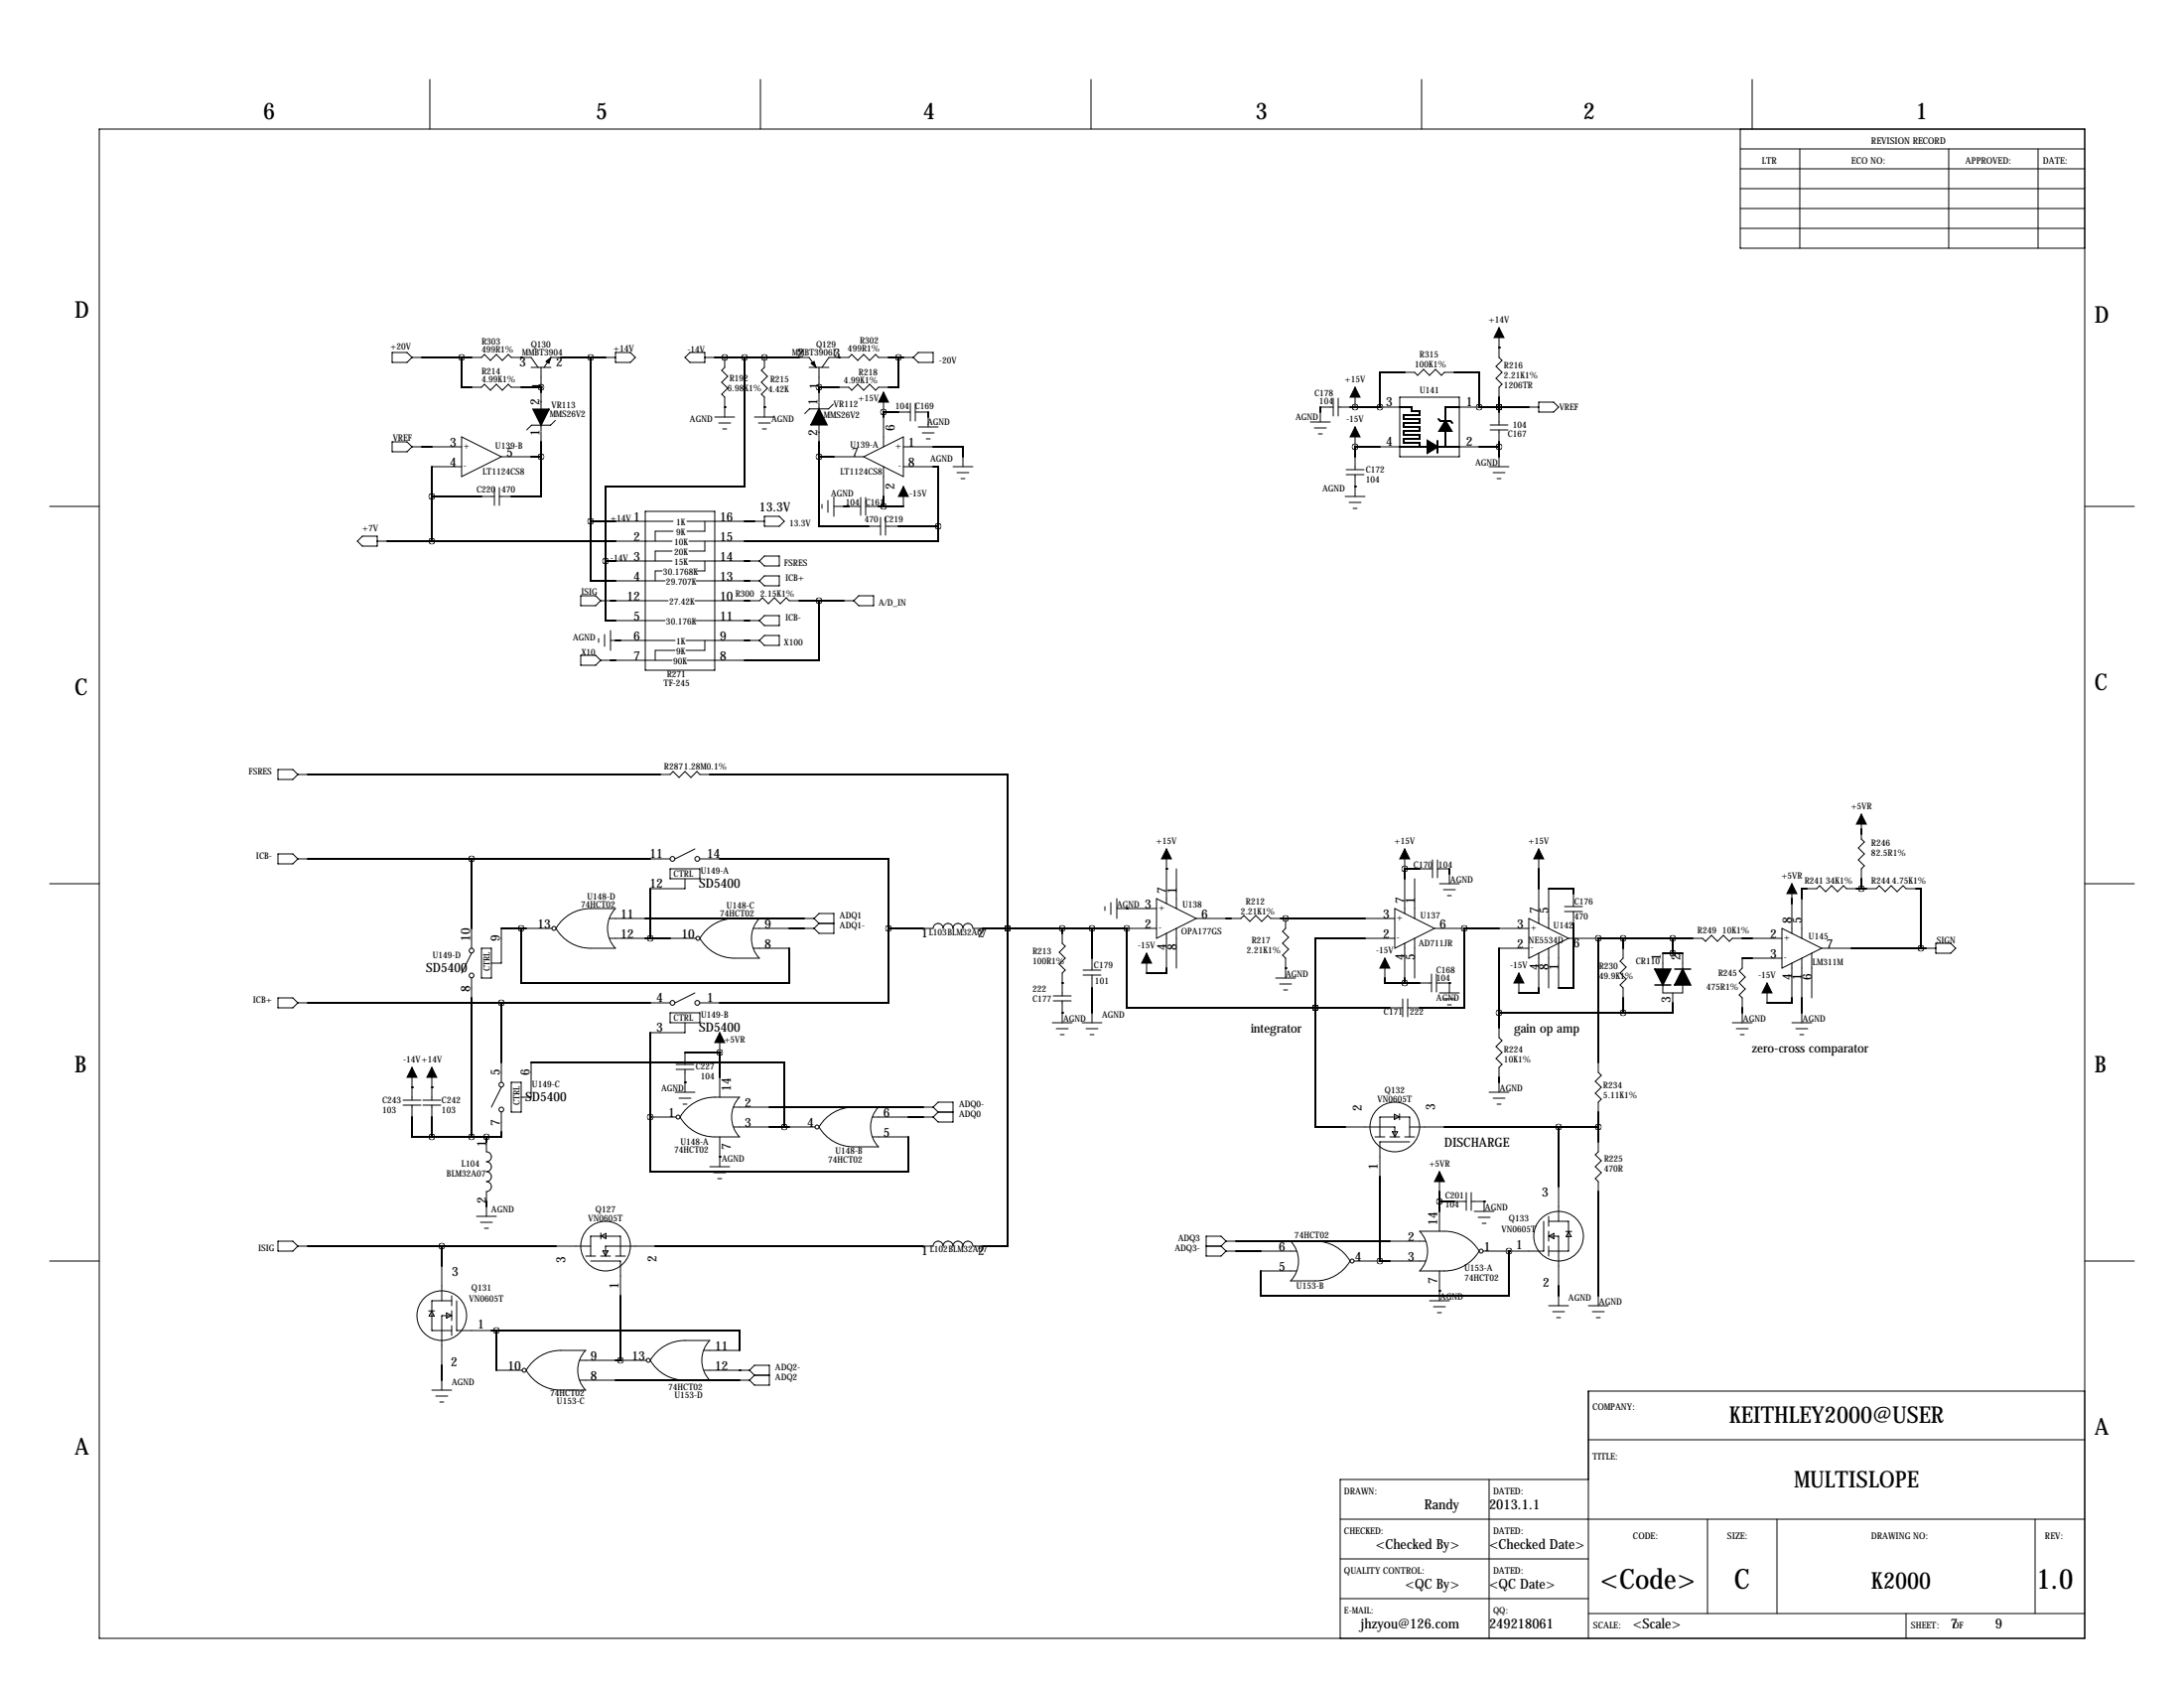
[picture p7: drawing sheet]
<svg xmlns="http://www.w3.org/2000/svg" width="559mm" height="432mm" viewBox="0 0 559 432" stroke-linecap="round" stroke-linejoin="round" font-family="sans-serif">
<g fill="none" stroke="#000" stroke-width=".25">
<path d="M25.4 33h508v386.1h-508zM110 20.3v12.7M194.6 20.3v12.7M279.1 20.3v12.7M363.7 20.3v12.7M445.3 38.1h88.1M445.3 33v30.5h88.1M448.3 20.3v12.7M460.5 38.1v25.4M498.6 38.1v25.4M521.5 38.1v25.4M445.3 48.3h88.1"/>
<path d="M445.3 43.2h88.1M445.3 53.3h88.1M445.3 58.4h88.1M100.3 90.2h3.8l1.3 1.2-1.3 1.3h-3.8zM105.4 91.4h2.5M120.6 99.1h2.6l.8-.8 1.5 1.5 1.5-1.5 1.5 1.5 1.5-1.5 .8 .8h2.5M120.6 91.4h2.6l.8-.7 1.5 1.5 1.5-1.5 1.5 1.5 1.5-1.5 .8 .7h5.1l1.8 2.6M135.9 94h5.1M138.4 94v5.1M143.5 91.4h-2.5l-1.8 2.6M154.9 91.4h2.6M157.5 90.2h3.8l1.3 1.2-1.3 1.3h-3.8z"/>
<path d="M176.5 90.2h3.8v2.5h-3.8l-1.2-1.3zM180.3 91.4h2.6M185.4 91.4v2.6l-.7 .7 1.5 1.6-1.5 1.5 1.5 1.5-1.5 1.5 .7 .8v5.1M195.6 91.4v2.6l-.8 .7 1.5 1.6-1.5 1.5 1.5 1.5-1.5 1.5 .8 .8v5.1M204.5 91.4h2.5l1.8 2.6M207 94h5.1M209.5 94v5.1M214.6 99.1h2.6l.7 .7 1.6-1.5 1.5 1.5 1.5-1.5 1.5 1.5 .8-.7h2.5M227.3 91.4h-2.5l-.8-.7-1.5 1.5-1.5-1.5-1.5 1.5-1.6-1.5-.7 .7h-5.1l-1.8 2.6M231.1 91.4h2.6M234.9 90.2h3.9v2.5h-3.9l-1.2-1.3zM346.7 99.1v5"/>
<path d="M359.4 95.2h2.5l.8 .8 1.5-1.5 1.6 1.5 1.5-1.5 1.5 1.5 .8-.8h2.5M383.5 83.8v7.6l.8 .8-1.5 1.5 1.5 1.5-1.5 1.6 1.5 1.5-.8 .8v2.5M100.3 113h3.8l1.3 1.3-1.3 1.3h-3.8zM105.4 114.3h2.5M110.5 114.3h7.6M110.5 119.4h7.6M118.1 111.8l10.2 5-10.2 5.1zM128.3 116.8h7.6M138.4 100.3v4.4M138.4 108.8v1.5M138.4 110.5v2.5M142.1 107.5l-1.2 1.3h-4.9l-1.2 1.2"/>
<path d="M182.9 106.7h5.1M183.9 108.2h3M184.9 109.7h1M193 106.7h5.1M194.1 108.2h3M195.1 109.7h1M209.5 100.3v2.6M209.5 103.1v1.5M209.5 108.7v4.3M213.2 103.4l-1.2 1.2h-4.9l-1.2 1.2M213.4 116.8h7.6M221 116.8l10.1-5v10.1z"/>
<path d="M226.1 100.3v5.1M226.1 106.7v7.6M226.1 119.4v7.6M229.9 105.4h3M231.1 114.3h7.7M231.1 119.4h7.7M232.9 103.1v4.6M234.2 105.4h3.3M234.2 103.1v4.6M234.9 109.2h5.1M236 110.7h3M237 112.3h1"/>
<path d="M237.5 106.7v2.5M243.8 119.4h5.1M246.4 116.8v2.6M335.3 107.9h5.1M336.3 109.5h3M337.3 111h1M337.8 104.1h3.3M337.8 105.4v2.5M341.1 101.9v4.5M342.4 104.1h3M342.4 101.9v4.5M346.7 109.2v5.1"/>
<path d="M346.7 116.8v3.3M353.1 114.3h5M353.1 104.1h5M358.1 101.6h15.3v15.2h-15.3zM373.4 114.3h5.1M373.4 104.1h5.1M381 119.4h5.1M381.3 108.7h4.5M381.3 110h4.5M383.5 105.4v3.3M383.5 110v3M383.5 116.8v2.6"/>
<path d="M391.2 104.1h2.5M393.7 102.9h3.8l1.3 1.2-1.3 1.3h-3.8zM12.7 129.5h12.7M92.7 137.2h3.8v2.5h-3.8l-1.3-1.3zM96.5 138.4h2.6M123.2 127h3.3M126.5 124.7v4.6M127.8 127h3M127.8 124.7v4.6M157.5 133.3h14.7M157.5 138.4h14.5M165.1 138.4h.1"/>
<path d="M165.1 130.8h17.8v40.6h-17.8zM172.2 135.9h-4.6v2.5M175.8 133.3h14.7M176.3 138.4h14.2M180.3 133.3v2.6h-4.5M180.3 138.4v2.6h-4M193 133.3h2.6M195.6 132.1h3.8l1.3 1.2-1.3 1.3h-3.8zM210.3 129v1M211.8 128v3.1M213.4 129.5h2.5M213.4 127v5.1"/>
<path d="M217.2 129.5h3M220.2 127.3v4.5M221.5 129.5h3.3M221.5 127.3v4.5M222.2 134.6h3.1M225.3 132.3v4.6M226.6 134.6h3.3M226.6 132.3v4.6M231.1 124.5v5M244.9 120.9h3M245.9 122.4h1M344.2 127h5"/>
<path d="M344.4 120.1h4.6M344.4 121.4h4.6M345.2 128.5h3M346.2 130h1M346.7 121.4v5.6M382 120.9h3.1M383 122.4h1M533.4 129.5h12.7M148.6 152.4h3.8l1.3 1.3-1.3 1.2h-3.8zM153.7 153.7h2.5M157.5 153.7h13.4M157.5 143.5h14.5"/>
<path d="M157.5 148.6h12.7M157.5 158.8h12.7M169.4 146h-1.8v2.6M172 141h-4.4v2.5M176.3 143.5h14.2M177.8 153.7h12.7M177.8 158.8h12.7M178.1 148.6h12.4M180.3 143.5v2.5h-2M191.8 153.7h2.5l.8-.8 1.5 1.5 1.5-1.5 1.5 1.5 1.6-1.5 .7 .8h2.6M191.8 143.5h2.5M191.8 148.6h2.5"/>
<path d="M191.8 158.8h2.5M194.3 143.5l1.3-1.3h3.8v2.6h-3.8zM194.3 148.6l1.3-1.3h3.8v2.6h-3.8zM194.3 158.8l1.3-1.3h3.8v2.5h-3.8zM215.9 153.7h2.5M219.7 152.4h3.8v2.5h-3.8l-1.3-1.2zM148.6 167.6h3.8l1.3 1.3-1.3 1.3h-3.8zM153.2 163.3v1M153.7 168.9h2.5M154.7 162.3v3.1M156.2 163.8h16.5M156.2 161.3v5.1"/>
<path d="M157.5 168.9h14.5M172.7 166.4h-5.1v2.5M175.5 163.8h15M175.8 168.9h14.7M180.3 163.8v2.6h-4.8M191.8 163.8h2.5M194.3 163.8l1.3-1.2h3.8v2.5h-3.8zM71.1 196.8h3.8l1.3 1.3-1.3 1.3h-3.8zM76.2 198.1h2.5M168.9 198.1h2.5l.8-.7 1.5 1.5 1.6-1.5 1.5 1.5 1.5-1.5 .8 .7h2.5M71.1 218.4h3.8l1.3 1.3-1.3 1.3h-3.8zM76.2 219.7h2.5"/>
<path d="M166.4 219.7h5M177.8 217.2l-5.1 2.5M179.1 219.7h5M298.4 217.2v13.9M359.4 217.2v5M366.5 220v4.5M367.8 220v4.5M393.7 217.2v5M476.2 208.3v6.3l.8 .8-1.5 1.5 1.5 1.5-1.5 1.6 1.5 1.5-.8 .7v2.6M12.7 226.1h12.7M120.6 237.5v5.1M128.3 237.5v8.9h-2.6"/>
<path d="M134.6 237.5h6.6M142.2 237.5a10.2 10.2 0 0 0 8.9 5.1M142.3 237.4a10.2 10.2 0 0 1 8.9-5h6.3a7.1 7.1 0 0 0-2.1 5M155.4 237.5a7.2 7.2 0 0 0 2.1 5.1h-6.4M156 234.9h9.1M171.4 222.2h7.7v2.6h-7.7zM175.3 224.8v2.5h-8.9M179.2 239.9a10.2 10.2 0 0 1 8.8-5h6.3a7.2 7.2 0 0 0-2 5M192.8 237.5h9.1M205.7 237.5h2.6M205.7 234.9h2.6M208.3 234.9l1.2-1.2h3.9v5.1h-3.9l-1.2-1.3"/>
<path d="M208.3 234.9l1.2 1.3M209.5 236.2h3.9M209.5 236.2l-1.2 1.3M236.2 237.5h2.6a1.27 1.27 0 0 1 1.2-1.3 1.27 1.27 0 0 1 1.3 1.3 1.27 1.27 0 0 1 1.3-1.3 1.27 1.27 0 0 1 1.2 1.3 1.27 1.27 0 0 1 1.3-1.3 1.27 1.27 0 0 1 1.3 1.3 1.27 1.27 0 0 1 1.3-1.3 1.27 1.27 0 0 1 1.2 1.3h2.6M271.8 238.8v2.5l.7 .8-1.5 1.5 1.5 1.5-1.5 1.5 1.5 1.6-.7 .7v5.9M282.7 231.9v1M284.2 230.9v3M285.8 232.4h10.1M285.8 229.9v5M288.3 237.5h7.6M295.9 229.9l10.2 5-10.2 5.1zM298.4 238.8v8.8"/>
<path d="M301 222.2v10.2M301 237.5v10.1M306.1 234.9h7.6M315 234.9h2.5l.8-.7 1.5 1.5 1.5-1.5 1.5 1.5 1.6-1.5 .7 .7h2.6M328.9 234.9v2.6l-.7 .8 1.5 1.5-1.5 1.5 1.5 1.5-1.5 1.5 .7 .8v5.1M349.2 234.9h7.7M356.9 232.4l10.1 5.1-10.1 5.1zM359.4 224.8v8.9M361.9 224.8v10.1M363.2 222.2h3.3M367 237.5h7.6M367.8 222.2h3"/>
<path d="M368.3 226.1h5.1M369.3 227.6h3.1M370.3 229.1h1M370.8 223.5v2.6M383.5 237.5h7.7M391.2 234.9l10.1 5.1-10.1 5.1zM393.7 227.3v8.9M396.2 227.3v10.2M400.3 231.9h4.6M400.3 233.2h4.6M402.6 228.6v3.3M402.6 233.2v3"/>
<path d="M455.9 237.5l10.2 5.1-10.2 5zM458.5 226.1v12.7M461 229.9v10.1M462.3 227.3h2.5l.8-.7 1.5 1.5 1.5-1.5 1.6 1.5 1.5-1.5 .7 .7h2.6M477.5 227.3h2.6l.7-.7 1.5 1.5 1.6-1.5 1.5 1.5 1.5-1.5 .8 .7h2.5M533.4 226.1h12.7M71.1 255.3h3.8l1.3 1.2-1.3 1.3h-3.8zM76.2 256.5h2.5M120.6 243.8l-2.5 5.1M120.6 250.2v5.1M123.2 242.6h2.5v7.6h-2.5zM156 240h9.1"/>
<path d="M166.4 256.5h5M171.4 240h6.7M171.4 259.1h7.7v2.5h-7.7zM177.8 254l-5.1 2.5M179.1 256.5h5M179.1 240a10.2 10.2 0 0 0 8.8 5.1M192.3 240a7.2 7.2 0 0 0 2 5.1h-6.3M192.8 242.6h9.1M269.5 254.8h4.6M269.5 256h4.6M271.8 256v5.6M277.1 249.4h4.6"/>
<path d="M277.1 248.2h4.6M279.4 245.1v3.1M279.4 249.4v3.3M279.4 259.1v2.5M293.4 243.8v5.1M326.4 250.2h5.1M327.4 251.7h3.1M328.4 253.2h1M349.2 240h7.7M354.3 245.1v5.1M355.6 257.8h3.3M358.9 255.5v4.6"/>
<path d="M359.4 241.3v8.9M360.2 257.8h3M360.2 255.5v4.6M361.9 240v10.2M363.2 251.5h3.1M366.3 249.2v4.5M367.5 251.5h3.3v2.5M367.5 249.2v4.5M368.3 254h5.1M369.3 255.5h3.1M370.3 257h1M383.5 242.6h7.7"/>
<path d="M388.6 248.9v5.1M393.7 243.8v8.9M396.2 242.6v10.1M398.8 241.3v11.4M401.3 240h7.6M415.3 242.6v2.5l-.8 .8 1.6 1.5-1.6 1.5 1.6 1.5-1.6 1.6 .8 .7v2.6M425.4 243.8v4.1M425.4 252v2h5.1v-2M428 254v2.5M430.5 243.8v4.1M433.1 240h2.5l.8 .8 1.5-1.5 1.5 1.5 1.5-1.5 1.6 1.5 .7-.8h2.6M445.8 245.1v2.5l-.8 .8 1.5 1.5-1.5 1.6 1.5 1.5-1.5 1.5 .8 .8v2.5"/>
<path d="M445.8 259.1v2.5M448.3 240h7.6M448.3 245.1h7.6M452.1 251.5v5M458.5 246.4v8.9M461 245.1v10.2M461 259.1v2.5M463.5 243.8v11.5M466.1 242.6h7.6M492.8 242.6h2.5M495.3 241.3h3.8l1.3 1.3-1.3 1.2h-3.8zM105.4 273v8.4"/>
<path d="M110.5 273v8.4M128.3 278.1l-2.6 5.1M128.3 271.8v5.1M130.8 276.9h2.5v7.6h-2.5zM135.9 271.8v8.9h-2.6M172.7 279.4h5.1M173 273.6h4.5M173 272.3h4.5M175.3 261.6v2.6h-8.9M175.3 269.2v3.1M175.3 273.6v5.8M184.1 264.2v5"/>
<path d="M184.1 275.6v5.1M269.2 261.6h5.1M270.3 263.1h3M271.3 264.7h1M276.9 261.6h5M277.9 263.1h3M278.9 264.7h1M381 279.4h5.1M383.5 262.9v2.5l.8 .8-1.5 1.5 1.5 1.5-1.5 1.6 1.5 1.5-.8 .7v2.6M383.5 276.9v2.5M408.9 271.8v2.5l.8 .8-1.5 1.5 1.5 1.5-1.5 1.6 1.5 1.5-.8 .7v2.6M443.2 261.6h5.1"/>
<path d="M444.2 263.1h3.1M445.3 264.7h1M458.5 261.6h5M459.5 263.1h3M460.5 264.7h1M103.1 281.4h4.6M103.1 282.7h4.6M105.4 282.7v3.1M108.2 281.4h4.6M108.2 282.7h4.6M110.5 282.7v3.1M124.5 292.1v2.5a1.27 1.27 0 0 1 1.2 1.3 1.27 1.27 0 0 1-1.2 1.3 1.27 1.27 0 0 1 1.2 1.2 1.27 1.27 0 0 1-1.2 1.3 1.27 1.27 0 0 1 1.2 1.3 1.27 1.27 0 0 1-1.2 1.3 1.27 1.27 0 0 1 1.2 1.2 1.27 1.27 0 0 1-1.2 1.3v2.5"/>
<path d="M128.3 284.5v5.1M166.4 285.8h6.6M173.7 280.9h3.1M174 285.7a10.2 10.2 0 0 0 8.8 5.1M174.1 285.6a10.2 10.2 0 0 1 8.8-4.9h6.3a7.1 7.1 0 0 0-2 4.9M174.8 282.4h1M181.6 298.4h5.1M182.6 300h3.1M184.1 290.8v7.6M187.2 285.8a7.2 7.2 0 0 0 2 5h-6.3M187.7 283.2h9.1M187.7 288.3h9.1"/>
<path d="M201.9 288.3h6.6M209.6 288.3a10.2 10.2 0 0 0 8.8 5.1M209.6 288.2a10.2 10.2 0 0 1 8.8-5h6.4a7.2 7.2 0 0 0-2 5M222.8 288.3a7.2 7.2 0 0 0 2 5.1h-6.4M223.3 290.8h9.1M223.3 285.8h9.1M236.2 283.2h2.6M236.2 285.8h2.6M238.8 283.2l1.2 1.3M238.8 283.2l1.2-1.3h3.8v5.1h-3.8l-1.2-1.2M240 284.5h3.8M240 284.5l-1.2 1.3"/>
<path d="M344.2 288.3h12.7v2.5l.7-1.3h-1.3l.6 1.2M351.8 290.8h2.5M353.1 290.8v-5h7.6v5M355.6 290.8h2.5M358 285.8l-1.2 .6v-1.4l1.3 .8M358.1 284.9v1.6M359.4 290.8h2.5M360.7 288.3h8.9M360.7 292.1h-7.6v8.9M368.3 299.7v5.1M382 280.9h3.1M383 282.4h1"/>
<path d="M408.9 292.1v2.5l-.7 .8 1.5 1.5-1.5 1.5 1.5 1.6-1.5 1.5 .7 .8v2.5M71.1 317.5h3.8l1.3 1.3-1.3 1.2h-3.8zM76.2 318.8h2.5M121.9 311.1h5.1M122.9 312.7h3.1M124 314.2h1M124.5 308.6v2.5M142.2 318.8h8.9M153.7 316.2l1.3-.7v1.3l-1.2-.6M153.7 315.4v1.5M167.6 318.8h-12.7v2.5l-.7-1.3h1.3l-.6 1.2M183.6 301.5h1.1"/>
<path d="M236.2 318.8h2.6a1.27 1.27 0 0 1 1.2-1.3 1.27 1.27 0 0 1 1.3 1.3 1.27 1.27 0 0 1 1.3-1.3 1.27 1.27 0 0 1 1.2 1.3 1.27 1.27 0 0 1 1.3-1.3 1.27 1.27 0 0 1 1.3 1.3 1.27 1.27 0 0 1 1.3-1.3 1.27 1.27 0 0 1 1.2 1.3h2.6M308.6 318.8h3.8M312.4 318.8l1.3 1.2M313.7 317.5h2.5M313.7 317.5l-1.3-1.3h-3.8v5.1h3.8l1.3-1.3M313.7 317.5l-1.3 1.3M336.5 317.5h-6.3a7.2 7.2 0 0 1 2 5.1M336.6 317.5a10.2 10.2 0 0 1 8.8 5.1M355.6 317.5h9.1M368.3 309.9v5.1M369.6 315h-6.4a7.2 7.2 0 0 1 2.1 5M369.6 315a10.2 10.2 0 0 1 8.9 5"/>
<path d="M372.1 307.3h3.1M375.2 305.1v4.5M376.4 307.3h3.3v2.6M376.4 305.1v4.5M377.2 309.9h5.1M378.2 311.4h3.1M379.2 312.9h1M395 312.4v7.6h-15.5M396.2 312.4h5.1v7.6h-5.1M396.2 311.1v2.6M396.2 315v2.5M396.2 318.8v2.5"/>
<path d="M396.3 316.2l1.3 .6v-1.3l-1.4 .7h2.6v12.7M398.8 303.5v8.9M400.6 315h1.5M401.3 315l.7 1.3h-1.3l.6-1.2M12.7 322.6h12.7M109.7 335.3h1.5M110.5 335.3l-.7 1.4h1.3l-.6-1.3M113 323.8v8.9M115.5 336.5l-1.3 .7v-1.4l1.4 .7h-2.6v12.7M115.6 332.7h-5.1v7.7h5.1M115.6 331.5v2.5M115.6 335.3v2.5"/>
<path d="M115.6 339.1v2.5M116.8 332.7v7.7h8.9M149.9 321.3h2.5M151.1 322.6h7.6v8.9M151.1 321.3v-5.1h7.6v5.1M153.7 321.3h2.5M157.5 321.3h2.5M313.7 320h2.5M322.6 325.1h9.1M322.6 320h9.1M332.2 322.7a7.1 7.1 0 0 1-2 5h6.3a10.2 10.2 0 0 0 8.9-5M346.5 322.6h6.6"/>
<path d="M355.6 322.6h9.1M365.3 320.1a7.2 7.2 0 0 1-2.1 5h6.4a10.2 10.2 0 0 0 8.8-4.9M365.8 332.7h5M366.8 334.3h3M367.8 335.8h1M368.3 325.1v7.6M396.2 334h5.1M397.3 335.5h3M398.3 337.1h1M398.8 331.5v2.5M406.4 334h5.1M407.4 335.5h3.1"/>
<path d="M408.4 337.1h1M408.9 331.5v2.5M533.4 322.6h12.7M110.5 355.6h5.1M111.5 357.1h3.1M112.5 358.6h1M113 353.1v2.5M127 350.5h6.6M134.6 350.5a10.2 10.2 0 0 0 8.9 5.1M134.7 350.4a10.2 10.2 0 0 1 8.8-5h6.4a7.2 7.2 0 0 0-2.1 5M147.8 350.5a7.2 7.2 0 0 0 2 5.1h-6.3M148.3 353.1h9.2"/>
<path d="M148.3 348h9.2M158.7 348h6.7M166.4 348a10.2 10.2 0 0 0 8.8 5.1M166.5 347.9a10.2 10.2 0 0 1 8.8-5h6.3a7.1 7.1 0 0 0-2 5M179.6 348a7.2 7.2 0 0 0 2 5.1h-6.3M180.1 345.4h9.1M180.1 350.5h11.7M189.2 353.1h2.6M191.8 350.5l1.2 1.3M191.8 350.5l1.2-1.3h3.8v5.1h-3.8l-1.2-1.2M193 351.8h3.8M193 351.8l-1.2 1.3"/>
<path d="M533.4 355.9h-127v63.2M381 378.5v40.6M406.4 368.3h127M406.4 378.5h-63.5v40.6M342.9 388.6h190.5M342.9 398.8h63.5M436.9 388.6v24.1M454.7 388.6v24.1M520.7 388.6v24.1M342.9 408.9h63.5M406.4 412.7h127M487.7 412.7v6.4"/>
<circle cx="172.1" cy="219.7" r=".61"/>
<circle cx="178.4" cy="219.7" r=".61"/>
<circle cx="141.7" cy="237.5" r=".51"/>
<circle cx="120.6" cy="243.2" r=".61"/>
<circle cx="120.6" cy="249.5" r=".61"/>
<circle cx="172.1" cy="256.5" r=".61"/>
<circle cx="178.4" cy="256.5" r=".61"/>
<circle cx="178.6" cy="240" r=".51"/>
<circle cx="128.3" cy="277.5" r=".61"/>
<circle cx="128.3" cy="283.8" r=".61"/>
<circle cx="173.5" cy="285.7" r=".51"/>
<circle cx="209" cy="288.3" r=".51"/>
<circle cx="356.9" cy="288.3" r="6.4"/>
<circle cx="154.9" cy="318.8" r="6.4"/>
<circle cx="398.8" cy="316.2" r="6.4"/>
<circle cx="113" cy="336.5" r="6.4"/>
<circle cx="345.9" cy="322.6" r=".51"/>
<circle cx="379" cy="320" r=".51"/>
<circle cx="134.1" cy="350.5" r=".51"/>
<circle cx="165.9" cy="348" r=".51"/>
</g>
<g fill="#000" stroke="#000" stroke-width=".25">
<path d="M139.7 92.5l1.3-1.1-.5 1.6zM207.5 93l.8-.5 .5 1.5zM346.7 99.1l1.3 2.5h-2.6zM383.5 83.8l1.3 2.6h-2.5zM226.1 100.3l1.2 2.6h-2.5zM346.7 109.2l1.3 2.6h-2.6zM231.1 124.5l1.3 2.5h-2.5zM298.4 217.2l1.3 2.5h-2.5zM359.4 217.2l1.3 2.5h-2.6zM393.7 217.2l1.3 2.5h-2.6zM476.2 208.3l1.3 2.5h-2.5zM458.5 226.1l1.2 2.5h-2.5z"/>
<path d="M293.4 243.8l1.2 2.6h-2.5zM354.3 245.1l1.3 2.5h-2.5zM388.6 248.9l1.3 2.6h-2.6zM452.1 251.5l1.3 2.5h-2.6zM105.4 273l1.3 2.6h-2.6zM110.5 273l1.3 2.6h-2.6zM184.1 264.2l1.3 2.5h-2.5zM368.3 299.7l1.3 2.6h-2.6z"/>
</g>
<path d="M136.4 104.7h4.1l-2.1 4.1zM209.5 104.6l2.1 4.1h-4.1zM423.4 247.9h4.1l-2.1 4.1zM430.5 247.9l2.1 4.1h-4.1z" fill="#000" stroke="#000" stroke-width=".38"/>
<path d="M423.4 252h4.1M428.5 247.9h4.1" fill="none" stroke="#000" stroke-width=".38"/>
<g fill="none" stroke="#000" stroke-width=".51">
<path d="M107.9 91.4h12.7M118.1 91.4v7.7h2.5M133.3 91.4h.1M133.3 99.1h5.1M138.4 99.1h.1M138.4 99.1v1.2M143.5 91.4h11.4M151.1 91.4v41.9M182.9 91.4h21.6M185.4 91.4h.1M190.5 91.4v33.1h-35.6v19M195.6 91.4h.1"/>
<path d="M209.5 99.1h.1M209.5 99.1v1.2M209.5 99.1h5.1M214.6 91.4h.1M227.3 91.4h3.8M229.9 91.4v7.7h-2.6M359.4 95.2h-6.3v8.9M372.1 95.2h6.4v8.9M383.5 88.9h.1M107.9 114.3h2.6M110.5 119.4v19M135.9 116.8h2.5"/>
<path d="M138.4 116.8v10.2h-7.6M138.4 113v3.8M185.4 104.1h.1M195.6 104.1h.1M209.5 116.8v17.8h12.7M209.5 116.8h3.9M209.5 113v3.8M226.1 105.4h.1M226.1 105.4h3.8M226.1 105.4v1.3M237.5 105.4v1.3M238.8 114.3h7.6v2.5"/>
<path d="M238.8 119.4h1.2v15.2M337.8 104.1v1.3M345.4 104.1h7.7M346.7 104.1h.1M346.7 114.3h.1M346.7 114.3h6.4M346.7 114.3v2.5M353.1 104.1h.1M358.1 104.1h3.1v1.1h2v1h-4v1h4v1h-4v1h4v1h-4v1.1h4v1h-4v1h4v1M358.1 114.3h15.3M367.8 112.8v3M368 107.2l.6 .5h2.5l.5 .5"/>
<path d="M373.4 104.1h-3.6v10.2M378.5 104.1h.1M378.5 104.1h12.7M378.5 114.3h5M383.5 104.1h.1M383.5 101.6v3.8M383.5 113v3.8M99.1 138.4h58.4M110.5 127h12.7M151.1 133.3v15.3h6.4M151.1 133.3h6.4M190.5 133.3h2.5"/>
<path d="M215.9 129.5h1.3M224.8 129.5h6.3M226.1 127v2.5M229.9 134.6h10.1M240 134.6v3.8h-49.5M346.7 124.5h.1M154.9 143.5v15.3h2.6M154.9 143.5h2.6M156.2 153.7h1.3M190.5 143.5h1.3M190.5 153.7h1.3M190.5 148.6h1.3"/>
<path d="M190.5 158.8h1.3M204.5 153.7h11.4M209.5 153.7v15.2h-19M156.2 168.9h1.3M157.5 163.8h1.2M190.5 163.8h1.3M78.7 198.1h90.2M181.6 198.1h76.2v39.4M78.7 219.7h87.7M120.6 219.7v17.8M184.1 219.7h43.2v17.8M476.2 212.1v1.3"/>
<path d="M128.3 237.5h6.3M133.3 237.5v14h68.6v-8.9M165.1 234.9h40.6M166.4 227.3v12.7M201.9 237.5h3.8M227.3 237.5v19h-43.2M227.3 237.5h8.9M251.5 237.5h36.8M257.8 237.5v81.3h-6.3M257.8 237.5h.1M271.8 237.5v1.3M279.4 237.5v7.6"/>
<path d="M288.3 232.4h.1M288.3 237.5h.1M288.3 237.5v20.3h48.2M298.4 222.2h.1M313.7 234.9h1.3M327.7 234.9h21.5M328.9 234.9h.1M359.4 222.2h.1M359.4 222.2h3.8M359.4 222.2v2.6M370.8 222.2v1.3M374.6 237.5h.1"/>
<path d="M374.6 237.5v20.3h-11.4M374.6 237.5h8.9M393.7 222.2v5.1M396.2 227.3h6.4v1.3M402.6 236.2v16.5h-3.8M458.5 229.9v1.2M462.3 227.3h-1.3v2.6M475 227.3h2.5M476.2 224.8v2.5M490.2 227.3h1.3v15.3M78.7 256.5h87.7M120.6 255.3v35.5"/>
<path d="M128.3 256.5v15.3M165.1 240h6.3M271.8 259.1h.1M271.8 251.5h.1M279.4 252.7v6.4M298.4 247.6v1.3h-5M328.9 247.6h.1M336.5 257.8h.1M336.5 257.8v30.5h7.7M336.5 257.8h19.1M349.2 240h-12.7v17.8M354.3 250.2v1.3h5.1"/>
<path d="M359.4 250.2v1.3M359.4 251.5h3.8M370.8 251.5h.1M383.5 242.6v20.3M383.5 259.1h31.8M393.7 252.7v1.3h-5.1M408.9 240h.1M408.9 240v31.8M408.9 240h24.2M415.3 240v2.6M415.3 255.3v3.8M425.4 243.8h5.1"/>
<path d="M428 256.5v2.6h-12.7M428 240v3.8M445.8 257.8v1.3M445.8 240h2.5M445.8 245.1h2.5M458.5 255.3v1.2h-6.4M461 255.3v3.8M473.7 242.6h19.1M105.4 278.1h.1M110.5 278.1h.1M135.9 271.8h64.8v16.5M166.4 264.2v21.6"/>
<path d="M175.3 276.9h.1M175.3 269.2h8.8M184.1 269.2h.1M184.1 269.2v6.4M383.5 275.6v1.3M105.4 285.8v5h5.1M110.5 285.8v5M110.5 290.8h14M124.5 290.8v1.3M128.3 289.6v1.2h-3.8M166.4 285.8h.1M166.4 285.8v13.9h66v-8.9"/>
<path d="M184.1 295.9h.1M196.8 288.3h5.1M196.8 283.2h39.4M232.4 285.8h3.8M369.6 288.3h39.3M398.8 288.3v15.2M408.9 284.5v7.6M78.7 318.8h63.5M113 318.8v5M124.5 307.3v1.3M167.6 318.8h68.6M316.2 317.5h39.4"/>
<path d="M353.1 301v21.6M368.3 307.3h3.8M368.3 304.8v5.1M379.7 307.3h.1M408.9 304.8v26.7M158.7 331.5v16.5M316.2 320h6.4M353.1 322.6h.1M353.1 322.6h2.5M368.3 330.2h.1M386.1 320v11.5h-63.5v-6.4M386.1 320h.1"/>
<path d="M398.8 328.9v2.6M113 349.2v3.9M125.7 340.4h1.3M127 340.4h62.2v5M127 340.4v10.1M157.5 353.1h31.7M157.5 348h1.2M158.7 348h.1M189.2 350.5h.1"/>
</g>
<path d="M365.3 112.8l2.5 1.5-2.5 1.5zM369.8 107.7l1.5 2.5h-3z" fill="#000" stroke="#000" stroke-width=".51"/>
<path d="M209.5 116.8a.06 .06 0 0 0 .1 0 .06 .06 0 0 0-.1 0zM209.5 99.1a.05 .05 0 0 0 .1 0 .05 .05 0 0 0-.1 0zM229.8 91.4a.05 .05 0 0 0 .1 0 .05 .05 0 0 0-.1 0zM118.1 91.4a.06 .06 0 0 0 .1 0 .06 .06 0 0 0-.1 0zM138.4 99.1a.05 .05 0 0 0 .1 0 .05 .05 0 0 0-.1 0zM226 105.4a.05 .05 0 0 0 .1 0 .05 .05 0 0 0-.1 0zM226 129.5a.06 .06 0 0 0 .1 0 .06 .06 0 0 0-.1 0zM195.5 91.4a.05 .05 0 0 0 .1 0 .05 .05 0 0 0-.1 0zM151.1 133.4a.05 .05 0 0 0 .1 0 .05 .05 0 0 0-.1 0zM154.9 143.5a.05 .05 0 0 0 .1 0 .05 .05 0 0 0-.1 0zM138.4 116.8a.06 .06 0 0 0 .1 0 .06 .06 0 0 0-.1 0zM110.4 127a.05 .05 0 0 0 .1 0 .05 .05 0 0 0-.1 0zM240 134.6a.05 .05 0 0 0 .1 0 .05 .05 0 0 0-.1 0zM151.1 91.4a.06 .06 0 0 0 .1 0 .06 .06 0 0 0-.1 0zM190.4 91.4a.1 .1 0 0 0 .2 0 .1 .1 0 0 0-.2 0zM110.4 138.4a.05 .05 0 0 0 .1 0 .05 .05 0 0 0-.1 0zM209.5 153.7a.05 .05 0 0 0 .1 0 .05 .05 0 0 0-.1 0zM185.4 91.4a.05 .05 0 0 0 .1 0 .05 .05 0 0 0-.1 0zM476.2 227.3a.06 .06 0 0 0 .1 0 .06 .06 0 0 0-.1 0zM328.9 234.9a.05 .05 0 0 0 .1 0 .05 .05 0 0 0-.1 0zM279.3 237.5a.1 .1 0 0 0 .2 0 .1 .1 0 0 0-.2 0zM288.2 237.5a.05 .05 0 0 0 .1 0 .05 .05 0 0 0-.1 0zM353 322.6a.06 .06 0 0 0 .1 0 .06 .06 0 0 0-.1 0zM386 320a.06 .06 0 0 0 .1 0 .06 .06 0 0 0-.1 0zM200.6 288.3a.06 .06 0 0 0 .1 0 .06 .06 0 0 0-.1 0zM110.4 290.8a.06 .06 0 0 0 .1 0 .06 .06 0 0 0-.1 0zM158.7 348a.06 .06 0 0 0 .1 0 .06 .06 0 0 0-.1 0zM184.1 269.2a.06 .06 0 0 0 .1 0 .06 .06 0 0 0-.1 0zM368.2 307.3a.1 .1 0 0 0 .2 0 .1 .1 0 0 0-.2 0zM359.4 222.2a.06 .06 0 0 0 .1 0 .06 .06 0 0 0-.1 0zM359.4 251.5a.06 .06 0 0 0 .1 0 .06 .06 0 0 0-.1 0zM166.3 240a.05 .05 0 0 0 .1 0 .05 .05 0 0 0-.1 0zM374.6 237.5a.06 .06 0 0 0 .1 0 .06 .06 0 0 0-.1 0zM415.2 240a.05 .05 0 0 0 .1 0 .05 .05 0 0 0-.1 0zM491.4 242.6a.05 .05 0 0 0 .1 0 .05 .05 0 0 0-.1 0zM271.7 237.5a.05 .05 0 0 0 .1 0 .05 .05 0 0 0-.1 0zM257.8 237.5a.06 .06 0 0 0 .1 0 .06 .06 0 0 0-.1 0zM408.9 288.3a.05 .05 0 0 0 .1 0 .05 .05 0 0 0-.1 0zM415.2 259.1a.05 .05 0 0 0 .1 0 .05 .05 0 0 0-.1 0zM408.9 240a.05 .05 0 0 0 .1 0 .05 .05 0 0 0-.1 0zM383.5 259.1a.05 .05 0 0 0 .1 0 .05 .05 0 0 0-.1 0zM427.9 243.8a.05 .05 0 0 0 .1 0 .05 .05 0 0 0-.1 0zM427.9 240a.05 .05 0 0 0 .1 0 .05 .05 0 0 0-.1 0zM126.9 340.4a.1 .1 0 0 0 .2 0 .1 .1 0 0 0-.2 0zM113 318.8a.06 .06 0 0 0 .1 0 .06 .06 0 0 0-.1 0zM398.7 288.3a.06 .06 0 0 0 .1 0 .06 .06 0 0 0-.1 0zM336.5 257.8a.06 .06 0 0 0 .1 0 .06 .06 0 0 0-.1 0zM336.5 257.8a.06 .06 0 0 0 .1 0 .06 .06 0 0 0-.1 0zM133.3 237.5a.06 .06 0 0 0 .1 0 .06 .06 0 0 0-.1 0zM120.6 219.7a.05 .05 0 0 0 .1 0 .05 .05 0 0 0-.1 0zM166.3 285.7a.06 .06 0 0 0 .1 0 .06 .06 0 0 0-.1 0zM128.2 256.5a.06 .06 0 0 0 .1 0 .06 .06 0 0 0-.1 0zM120.6 290.8a.05 .05 0 0 0 .1 0 .05 .05 0 0 0-.1 0zM124.4 290.8a.05 .05 0 0 0 .1 0 .05 .05 0 0 0-.1 0zM227.3 237.5a.05 .05 0 0 0 .1 0 .05 .05 0 0 0-.1 0zM257.8 237.5a.06 .06 0 0 0 .1 0 .06 .06 0 0 0-.1 0zM383.5 104.1a.05 .05 0 0 0 .1 0 .05 .05 0 0 0-.1 0zM383.5 114.3a.05 .05 0 0 0 .1 0 .05 .05 0 0 0-.1 0zM346.7 104.1a.06 .06 0 0 0 .1 0 .06 .06 0 0 0-.1 0zM346.7 114.3a.05 .05 0 0 0 .1 0 .05 .05 0 0 0-.1 0zM353 104.1a.06 .06 0 0 0 .1 0 .06 .06 0 0 0-.1 0zM378.4 104.1a.05 .05 0 0 0 .1 0 .05 .05 0 0 0-.1 0zM383.5 104.1a.05 .05 0 0 0 .1 0 .05 .05 0 0 0-.1 0z" fill="#000" stroke="#000" stroke-width="1.5"/>
<g font-size="7.1">
<text x="409.4" y="406.4">&lt;Code&gt;</text>
<text x="443.7" y="406.4">C</text>
<text x="521.1" y="406.4">1.0</text>
</g>
<g font-size="5.9">
<text x="67.3" y="30.5">6</text>
<text x="152.4" y="30.5">5</text>
<text x="236.2" y="30.5">4</text>
<text x="321.3" y="30.5">3</text>
<text x="405.1" y="30.5">2</text>
<text x="490.2" y="30.5">1</text>
<text x="19" y="81.3">D</text>
<text x="535.9" y="82.6">D</text>
<text x="19" y="177.8">C</text>
<text x="535.9" y="176.5">C</text>
<text x="19" y="274.3">B</text>
<text x="535.9" y="274.3">B</text>
<text x="442.4" y="364">KEITHLEY2000@USER</text>
<text x="535.9" y="367">A</text>
<text x="19" y="372.1">A</text>
<text x="459" y="380.5">MULTISLOPE</text>
<text x="478.8" y="406.4">K2000</text>
</g>
<g font-size="3.6">
<text x="364.4" y="386.1">Randy</text>
<text x="381" y="386.1">2013.1.1</text>
<text x="352" y="396.2">&lt;Checked By&gt;</text>
<text x="381" y="396.2">&lt;Checked Date&gt;</text>
<text x="359.5" y="406.4">&lt;QC By&gt;</text>
<text x="381" y="406.4">&lt;QC Date&gt;</text>
<text x="348.1" y="416.5">jhzyou@126.com</text>
<text x="381" y="416.5">249218061</text>
<text x="417.8" y="416.5">&lt;Scale&gt;</text>
<text x="499.1" y="416.5">7</text>
<text x="510.5" y="416.5">9</text>
</g>
<g font-size="3.3">
<text x="132.9" y="93.7">3</text>
<text x="142.2" y="93.7">2</text>
<text x="204" y="91.4">2</text>
<text x="213.4" y="91.4">3</text>
<text x="138.4" y="99.5" transform="rotate(-90 138.4 99.5)">1</text>
<text x="209.5" y="99.5" transform="rotate(-90 209.5 99.5)">1</text>
<text x="138.1" y="103.6" transform="rotate(-90 138.1 103.6)">2</text>
<text x="209.2" y="103.6" transform="rotate(-90 209.2 103.6)">1</text>
<text x="354.7" y="103.8">3</text>
<text x="375.2" y="103.8">1</text>
<text x="138.1" y="111.4" transform="rotate(-90 138.1 111.4)">1</text>
<text x="209.2" y="111.4" transform="rotate(-90 209.2 111.4)">2</text>
<text x="228.9" y="110.2" transform="rotate(-90 228.9 110.2)">6</text>
<text x="354.7" y="113.9">4</text>
<text x="375.2" y="113.9">2</text>
<text x="115.1" y="114.3">3</text>
<text x="115.1" y="119.4">4</text>
<text x="129.5" y="116.8">5</text>
<text x="218" y="116.8">7</text>
<text x="232.4" y="114.3">1</text>
<text x="232.4" y="119.4">8</text>
<text x="228.9" y="125.1" transform="rotate(-90 228.9 125.1)">2</text>
<text x="194.3" y="130.8">13.3V</text>
<text x="162.1" y="133.4">1</text>
<text x="184.1" y="133.4">16</text>
<text x="162.1" y="138.4">2</text>
<text x="162.1" y="143.5">3</text>
<text x="184.1" y="143.5">14</text>
<text x="184.1" y="138.4">15</text>
<text x="162.1" y="148.6">4</text>
<text x="184.1" y="148.6">13</text>
<text x="160.4" y="153.7">12</text>
<text x="184.1" y="153.7">10</text>
<text x="162.1" y="158.8">5</text>
<text x="184.1" y="158.8">11</text>
<text x="162.1" y="163.8">6</text>
<text x="184.1" y="163.8">9</text>
<text x="162.1" y="168.9">7</text>
<text x="184.1" y="168.9">8</text>
<text x="166.3" y="219.4">11</text>
<text x="180.8" y="219.4">14</text>
<text x="166.3" y="227">12</text>
<text x="178.9" y="227.1">SD5400</text>
<text x="292.9" y="232.4">3</text>
<text x="298.4" y="228.6" transform="rotate(-90 298.4 228.6)">7</text>
<text x="301" y="228.6" transform="rotate(-90 301 228.6)">1</text>
<text x="359.4" y="231.1" transform="rotate(-90 359.4 231.1)">7</text>
<text x="361.9" y="231.1" transform="rotate(-90 361.9 231.1)">1</text>
<text x="393.7" y="233.7" transform="rotate(-90 393.7 233.7)">7</text>
<text x="396.2" y="233.7" transform="rotate(-90 396.2 233.7)">5</text>
<text x="137.6" y="237.5">13</text>
<text x="158.7" y="234.9">11</text>
<text x="195.6" y="237.5">9</text>
<text x="235.8" y="239.8">1</text>
<text x="250.2" y="239.8">2</text>
<text x="292.9" y="237.5">2</text>
<text x="307.3" y="234.9">6</text>
<text x="353.9" y="234.9">3</text>
<text x="368.3" y="237.5">6</text>
<text x="388.2" y="237.5">3</text>
<text x="458.5" y="236.2" transform="rotate(-90 458.5 236.2)">8</text>
<text x="461" y="236.2" transform="rotate(-90 461 236.2)">5</text>
<text x="120.3" y="240.8" transform="rotate(-90 120.3 240.8)">10</text>
<text x="127.9" y="240.8" transform="rotate(-90 127.9 240.8)">9</text>
<text x="158.7" y="240">12</text>
<text x="174.4" y="240">10</text>
<text x="195.6" y="242.6">8</text>
<text x="298.4" y="243" transform="rotate(-90 298.4 243)">4</text>
<text x="301" y="243" transform="rotate(-90 301 243)">8</text>
<text x="353.9" y="240">2</text>
<text x="359.4" y="245.5" transform="rotate(-90 359.4 245.5)">4</text>
<text x="361.9" y="245.5" transform="rotate(-90 361.9 245.5)">5</text>
<text x="388.2" y="242.6">2</text>
<text x="402.6" y="242.3">6</text>
<text x="424.9" y="245.6" transform="rotate(-90 424.9 245.6)">1</text>
<text x="430" y="245.6" transform="rotate(-90 430 245.6)">2</text>
<text x="453" y="240">2</text>
<text x="453" y="245.1">3</text>
<text x="467.4" y="242.6">7</text>
<text x="109" y="248.7">SD5400</text>
<text x="393.7" y="248.1" transform="rotate(-90 393.7 248.1)">4</text>
<text x="396.2" y="248.1" transform="rotate(-90 396.2 248.1)">8</text>
<text x="398.8" y="248.1" transform="rotate(-90 398.8 248.1)">1</text>
<text x="458.5" y="250.6" transform="rotate(-90 458.5 250.6)">4</text>
<text x="461" y="250.6" transform="rotate(-90 461 250.6)">1</text>
<text x="463.5" y="250.6" transform="rotate(-90 463.5 250.6)">6</text>
<text x="120.3" y="253.7" transform="rotate(-90 120.3 253.7)">8</text>
<text x="168" y="256.2">4</text>
<text x="180.8" y="256.2">1</text>
<text x="427.5" y="256.5" transform="rotate(-90 427.5 256.5)">3</text>
<text x="168" y="263.8">3</text>
<text x="178.9" y="263.9">SD5400</text>
<text x="320" y="264.2">integrator</text>
<text x="387.3" y="264.2">gain op amp</text>
<text x="448.3" y="269.2">zero-cross comparator</text>
<text x="127.9" y="275.1" transform="rotate(-90 127.9 275.1)">5</text>
<text x="135.5" y="275.1" transform="rotate(-90 135.5 275.1)">6</text>
<text x="134.4" y="281.7">SD5400</text>
<text x="187" y="279.1" transform="rotate(-90 187 279.1)">14</text>
<text x="127.9" y="288" transform="rotate(-90 127.9 288)">7</text>
<text x="171" y="285.8">1</text>
<text x="190.5" y="283.2">2</text>
<text x="226.1" y="285.8">6</text>
<text x="348.4" y="284.2" transform="rotate(-90 348.4 284.2)">2</text>
<text x="367.1" y="284" transform="rotate(-90 367.1 284)">3</text>
<text x="124.5" y="293.4" transform="rotate(-90 124.5 293.4)">1</text>
<text x="190.5" y="288.3">3</text>
<text x="206.6" y="288.3">4</text>
<text x="226.1" y="290.8">5</text>
<text x="369.6" y="293.4">DISCHARGE</text>
<text x="187" y="294.1" transform="rotate(-90 187 294.1)">7</text>
<text x="352.6" y="299.1" transform="rotate(-90 352.6 299.1)">1</text>
<text x="394.5" y="306">3</text>
<text x="124.5" y="307.8" transform="rotate(-90 124.5 307.8)">2</text>
<text x="360.2" y="317.5">2</text>
<text x="367.8" y="313.4" transform="rotate(-90 367.8 313.4)">14</text>
<text x="144.7" y="323" transform="rotate(-90 144.7 323)">3</text>
<text x="168" y="322.8" transform="rotate(-90 168 322.8)">2</text>
<text x="235.8" y="321.1">1</text>
<text x="250.2" y="321.1">2</text>
<text x="327.2" y="320">6</text>
<text x="346.7" y="322.6">4</text>
<text x="360.2" y="322.6">3</text>
<text x="379.7" y="320">1</text>
<text x="387.9" y="319.5">1</text>
<text x="115.6" y="326.3">3</text>
<text x="158.2" y="329.6" transform="rotate(-90 158.2 329.6)">1</text>
<text x="327.2" y="325.1">5</text>
<text x="367.8" y="328.3" transform="rotate(-90 367.8 328.3)">7</text>
<text x="394.7" y="329.3">2</text>
<text x="122.2" y="339.9">1</text>
<text x="151.1" y="348">9</text>
<text x="161.7" y="348">13</text>
<text x="182.9" y="345.4">11</text>
<text x="115.4" y="349.6">2</text>
<text x="129.9" y="350.5">10</text>
<text x="151.1" y="353.1">8</text>
<text x="182.9" y="350.5">12</text>
</g>
<g font-size="2.4">
<text x="450.8" y="41.9">LTR</text>
<text x="473.7" y="41.9">ECO NO:</text>
<text x="478.8" y="36.8">REVISION RECORD</text>
<text x="502.9" y="41.9">APPROVED:</text>
<text x="522.7" y="41.9">DATE:</text>
<text x="407.4" y="360.7">COMPANY:</text>
<text x="407.4" y="373.4">TITLE:</text>
<text x="343.9" y="382.3">DRAWN:</text>
<text x="382" y="382.3">DATED:</text>
<text x="343.9" y="392.4">CHECKED:</text>
<text x="382" y="392.4">DATED:</text>
<text x="417.8" y="393.7">CODE:</text>
<text x="442" y="393.7">SIZE:</text>
<text x="478.8" y="393.7">DRAWING NO:</text>
<text x="523.2" y="393.7">REV:</text>
<text x="343.9" y="402.6">QUALITY CONTROL:</text>
<text x="382" y="402.6">DATED:</text>
<text x="407.7" y="416.6">SCALE:</text>
<text x="488.9" y="416.6">SHEET:</text>
<text x="499.7" y="416.6">OF</text>
</g>
<g font-size="2.3">
<text x="380.9" y="82.6">+14V</text>
<text x="99.9" y="89.5">+20V</text>
<text x="123.2" y="88.2">R303</text>
<text x="135.8" y="89">Q130</text>
<text x="157" y="89.9">+14V</text>
<text x="208.8" y="89">Q129</text>
<text x="220" y="88">R302</text>
<text x="123.2" y="95.8">R214</text>
<text x="123.2" y="90.3">499R1%</text>
<text x="133.6" y="91">MMBT3904</text>
<text x="175.9" y="90.2">-14V</text>
<text x="202.7" y="91">MMBT3906L</text>
<text x="216.9" y="90">499R1%</text>
<text x="240.3" y="93.1">-20V</text>
<text x="361.9" y="94">100K1%</text>
<text x="363.2" y="91.4">R315</text>
<text x="384.8" y="94.3">R216</text>
<text x="123.2" y="97.9">4.99K1%</text>
<text x="186.1" y="100.2">6.98K1%</text>
<text x="186.6" y="97.6">R192</text>
<text x="196.5" y="100.3">4.42K</text>
<text x="197.1" y="97.8">R215</text>
<text x="215.9" y="98">4.99K1%</text>
<text x="219.7" y="96">R218</text>
<text x="336.3" y="101.4">C178</text>
<text x="344.1" y="97.8">+15V</text>
<text x="363.3" y="100.6">U141</text>
<text x="384.8" y="99.4">1206TR</text>
<text x="384.8" y="96.9">2.21K1%</text>
<text x="140.6" y="106.7">MMS26V2</text>
<text x="141.1" y="104.5">VR113</text>
<text x="176.5" y="108">AGND</text>
<text x="197.4" y="108">AGND</text>
<text x="210.8" y="107">MMS26V2</text>
<text x="213.4" y="104.1">VR112</text>
<text x="219.6" y="102.6">+15V</text>
<text x="229.1" y="104.7">104</text>
<text x="234.1" y="104.7">C169</text>
<text x="331.5" y="107.4">AGND</text>
<text x="337.6" y="103.5">104</text>
<text x="344.5" y="108">-15V</text>
<text x="399" y="104.9">VREF</text>
<text x="100.5" y="112.8">VREF</text>
<text x="237.3" y="108.7">AGND</text>
<text x="385.8" y="111.8">C167</text>
<text x="387.1" y="109.6">104</text>
<text x="118.6" y="114.8">+</text>
<text x="118.6" y="119.9">-</text>
<text x="126.7" y="114.8">U139-B</text>
<text x="217.5" y="114.6">U139-A</text>
<text x="229" y="114.8">+</text>
<text x="229.8" y="119.9">-</text>
<text x="238" y="118.1">AGND</text>
<text x="377.5" y="119.1">AGND</text>
<text x="123.4" y="121.4">LT1124CS8</text>
<text x="215" y="121.4">LT1124CS8</text>
<text x="338.4" y="125.7">AGND</text>
<text x="349.5" y="121">C172</text>
<text x="349.5" y="123.5">104</text>
<text x="121.9" y="126.1">C220</text>
<text x="128.3" y="126.1">470</text>
<text x="212.6" y="127">AGND</text>
<text x="216.4" y="129.3">104</text>
<text x="221.4" y="129.3">C161</text>
<text x="232.7" y="127">-15V</text>
<text x="92.7" y="135.9">+7V</text>
<text x="156.2" y="133.4">+14V</text>
<text x="173" y="134.4">1K</text>
<text x="173" y="136.9">9K</text>
<text x="201.9" y="134.6">13.3V</text>
<text x="221.2" y="133.7">470</text>
<text x="226.3" y="133.7">C219</text>
<text x="156.2" y="143.5">-14V</text>
<text x="172.5" y="139.4">10K</text>
<text x="172.5" y="142">20K</text>
<text x="169.7" y="147.1">30.1768K</text>
<text x="170.4" y="149.6">29.707K</text>
<text x="172.5" y="144.5">15K</text>
<text x="200.7" y="144.8">FSRES</text>
<text x="200.9" y="148.6">ICB+</text>
<text x="148.7" y="152.1">ISIG</text>
<text x="171.2" y="154.7">27.42K</text>
<text x="188.2" y="152.7">R300</text>
<text x="194.5" y="152.7">2.15K1%</text>
<text x="224.8" y="154.9">A/D_IN</text>
<text x="170.4" y="159.8">30.176K</text>
<text x="200.9" y="158.8">ICB-</text>
<text x="146.6" y="163.8">AGND</text>
<text x="148.8" y="167.6">X10</text>
<text x="173" y="164.8">1K</text>
<text x="173" y="167.4">9K</text>
<text x="200.7" y="165.1">X100</text>
<text x="170.6" y="173.3">R271</text>
<text x="172.2" y="169.9">90K</text>
<text x="169.8" y="175.6">TF-245</text>
<text x="169.9" y="196.9">R2871.28M0.1%</text>
<text x="63.7" y="198.1">FSRES</text>
<text x="473.5" y="207">+5VR</text>
<text x="295.8" y="215.9">+15V</text>
<text x="356.8" y="215.9">+15V</text>
<text x="391.1" y="215.9">+15V</text>
<text x="65.5" y="219.7">ICB-</text>
<text x="361.7" y="222">C170</text>
<text x="368" y="222">104</text>
<text x="478.8" y="216.4">R246</text>
<text x="478.8" y="218.9">82.5R1%</text>
<text x="172.4" y="224.4">CTRL</text>
<text x="179.3" y="223.5">U149-A</text>
<text x="371.1" y="225.8">AGND</text>
<text x="455.8" y="224.8">+5VR</text>
<text x="461.7" y="226.1">R241</text>
<text x="467.1" y="226.1">34K1%</text>
<text x="478.8" y="226.1">R2444.75K1%</text>
<text x="148.6" y="232.2">74HCT02</text>
<text x="150.2" y="230.1">U148-D</text>
<text x="185.9" y="232.5">U148-C</text>
<text x="285.8" y="232.2">AGND</text>
<text x="296.4" y="232.9">+</text>
<text x="302.5" y="232.2">U138</text>
<text x="318.8" y="231.5">R212</text>
<text x="402.8" y="231.5">C176</text>
<text x="184.2" y="234.5">74HCT02</text>
<text x="214.9" y="237.5">ADQ1-</text>
<text x="214.9" y="234.9">ADQ1</text>
<text x="237.7" y="239.4">L103BLM32A07</text>
<text x="296.4" y="238">-</text>
<text x="302.3" y="239">OPA177GS</text>
<text x="317.5" y="234">2.21K1%</text>
<text x="357.4" y="235.5">+</text>
<text x="363.5" y="234.9">U137</text>
<text x="391.7" y="238">+</text>
<text x="397.5" y="237.5">U142</text>
<text x="402.8" y="235.3">470</text>
<text x="434.3" y="238.8">R249</text>
<text x="440.7" y="238.8">10K1%</text>
<text x="110.7" y="245.1">U149-D</text>
<text x="264.2" y="244.2">R213</text>
<text x="291.1" y="242.6">-15V</text>
<text x="319" y="243.8">2.21K1%</text>
<text x="320.2" y="241.3">R217</text>
<text x="352.1" y="243.8">-15V</text>
<text x="357.4" y="240.5">-</text>
<text x="363" y="242.1">AD711JR</text>
<text x="391.2" y="241.3">NE5534D</text>
<text x="391.7" y="243.1">-</text>
<text x="456.4" y="240.5">+</text>
<text x="456.4" y="245.6">-</text>
<text x="462.8" y="240.3">U145</text>
<text x="495.5" y="241.3">SIGN</text>
<text x="125.3" y="248.5" transform="rotate(-90 125.3 248.5)">CTRL</text>
<text x="264.2" y="246.7">100R1%</text>
<text x="279.9" y="247.6">C179</text>
<text x="280.2" y="251.7">101</text>
<text x="328.9" y="249.9">AGND</text>
<text x="367.5" y="249">C168</text>
<text x="367.5" y="251">104</text>
<text x="386.4" y="247.6">-15V</text>
<text x="409.1" y="250.5">49.9K1%</text>
<text x="409.1" y="248">R230</text>
<text x="418.5" y="246.7">CR110</text>
<text x="439.6" y="249.7">R245</text>
<text x="449.9" y="250.2">-15V</text>
<text x="463.8" y="246.9">LM311M</text>
<text x="64.7" y="256.5">ICB+</text>
<text x="264.2" y="256.4">C177</text>
<text x="264.2" y="253.8">222</text>
<text x="367.5" y="256">AGND</text>
<text x="436.6" y="253.2">475R1%</text>
<text x="172.4" y="261.2">CTRL</text>
<text x="179.4" y="260.3">U149-B</text>
<text x="272" y="261.4">AGND</text>
<text x="281.9" y="260.3">AGND</text>
<text x="354.1" y="259.7">C171</text>
<text x="360.7" y="259.7">222</text>
<text x="446" y="261.4">AGND</text>
<text x="461.3" y="261.4">AGND</text>
<text x="185.3" y="266.7">+5VR</text>
<text x="384.8" y="269.2">R224</text>
<text x="103.2" y="271.8">-14V+14V</text>
<text x="178" y="273.6">C227</text>
<text x="384.8" y="271.8">10K1%</text>
<text x="136.1" y="278.1">U149-C</text>
<text x="169.2" y="279.1">AGND</text>
<text x="179.3" y="276.1">104</text>
<text x="352.5" y="281.9">VN0605T</text>
<text x="354.3" y="279.7">Q132</text>
<text x="383.8" y="279.1">AGND</text>
<text x="410.2" y="278.5">R234</text>
<text x="410.2" y="281">5.11K1%</text>
<text x="97.8" y="282.3">C243</text>
<text x="97.8" y="284.8">103</text>
<text x="113" y="282.3">C242</text>
<text x="113" y="284.8">103</text>
<text x="132.9" y="282.8" transform="rotate(-90 132.9 282.8)">CTRL</text>
<text x="245.4" y="283.2">ADQ0-</text>
<text x="245.4" y="285.8">ADQ0</text>
<text x="174.1" y="292.9">U148-A</text>
<text x="118.1" y="298.4">L104</text>
<text x="172.5" y="294.9">74HCT02</text>
<text x="184.7" y="297.2">AGND</text>
<text x="211.9" y="297.5">74HCT02</text>
<text x="213.7" y="295.2">U148-B</text>
<text x="365.6" y="298.4">+5VR</text>
<text x="410.4" y="297.2">R225</text>
<text x="410.4" y="299.7">470R</text>
<text x="114.3" y="301">BLM32A07</text>
<text x="125.7" y="310.2">AGND</text>
<text x="152.4" y="310.2">Q127</text>
<text x="369.8" y="306.7">C201</text>
<text x="369.8" y="309">104</text>
<text x="380" y="309.6">AGND</text>
<text x="150.5" y="312.4">VN0605T</text>
<text x="301.4" y="317.5">ADQ3</text>
<text x="331.2" y="316.8">74HCT02</text>
<text x="384.2" y="315.3">VN0605T</text>
<text x="386" y="312.4">Q133</text>
<text x="66" y="320">ISIG</text>
<text x="238" y="320.4">L102BLM32A07</text>
<text x="300.6" y="320">ADQ3-</text>
<text x="331.7" y="329.8">U153-B</text>
<text x="374.6" y="325.1">U153-A</text>
<text x="374.6" y="327.7">74HCT02</text>
<text x="120" y="333.1">VN0605T</text>
<text x="120.6" y="330.2">Q131</text>
<text x="368.6" y="332.5">AGND</text>
<text x="401.3" y="332.7">AGND</text>
<text x="409.2" y="333.8">AGND</text>
<text x="198.4" y="350.5">ADQ2-</text>
<text x="198.4" y="353.1">ADQ2</text>
<text x="115.6" y="354.3">AGND</text>
<text x="140.8" y="357.2">74HCT02</text>
<text x="142.5" y="359.2">U153-C</text>
<text x="171" y="355.6">74HCT02</text>
<text x="172.6" y="357.6">U153-D</text>
<text x="343.9" y="412.7">E-MAIL:</text>
<text x="382" y="412.7">QQ:</text>
</g>
</svg>
